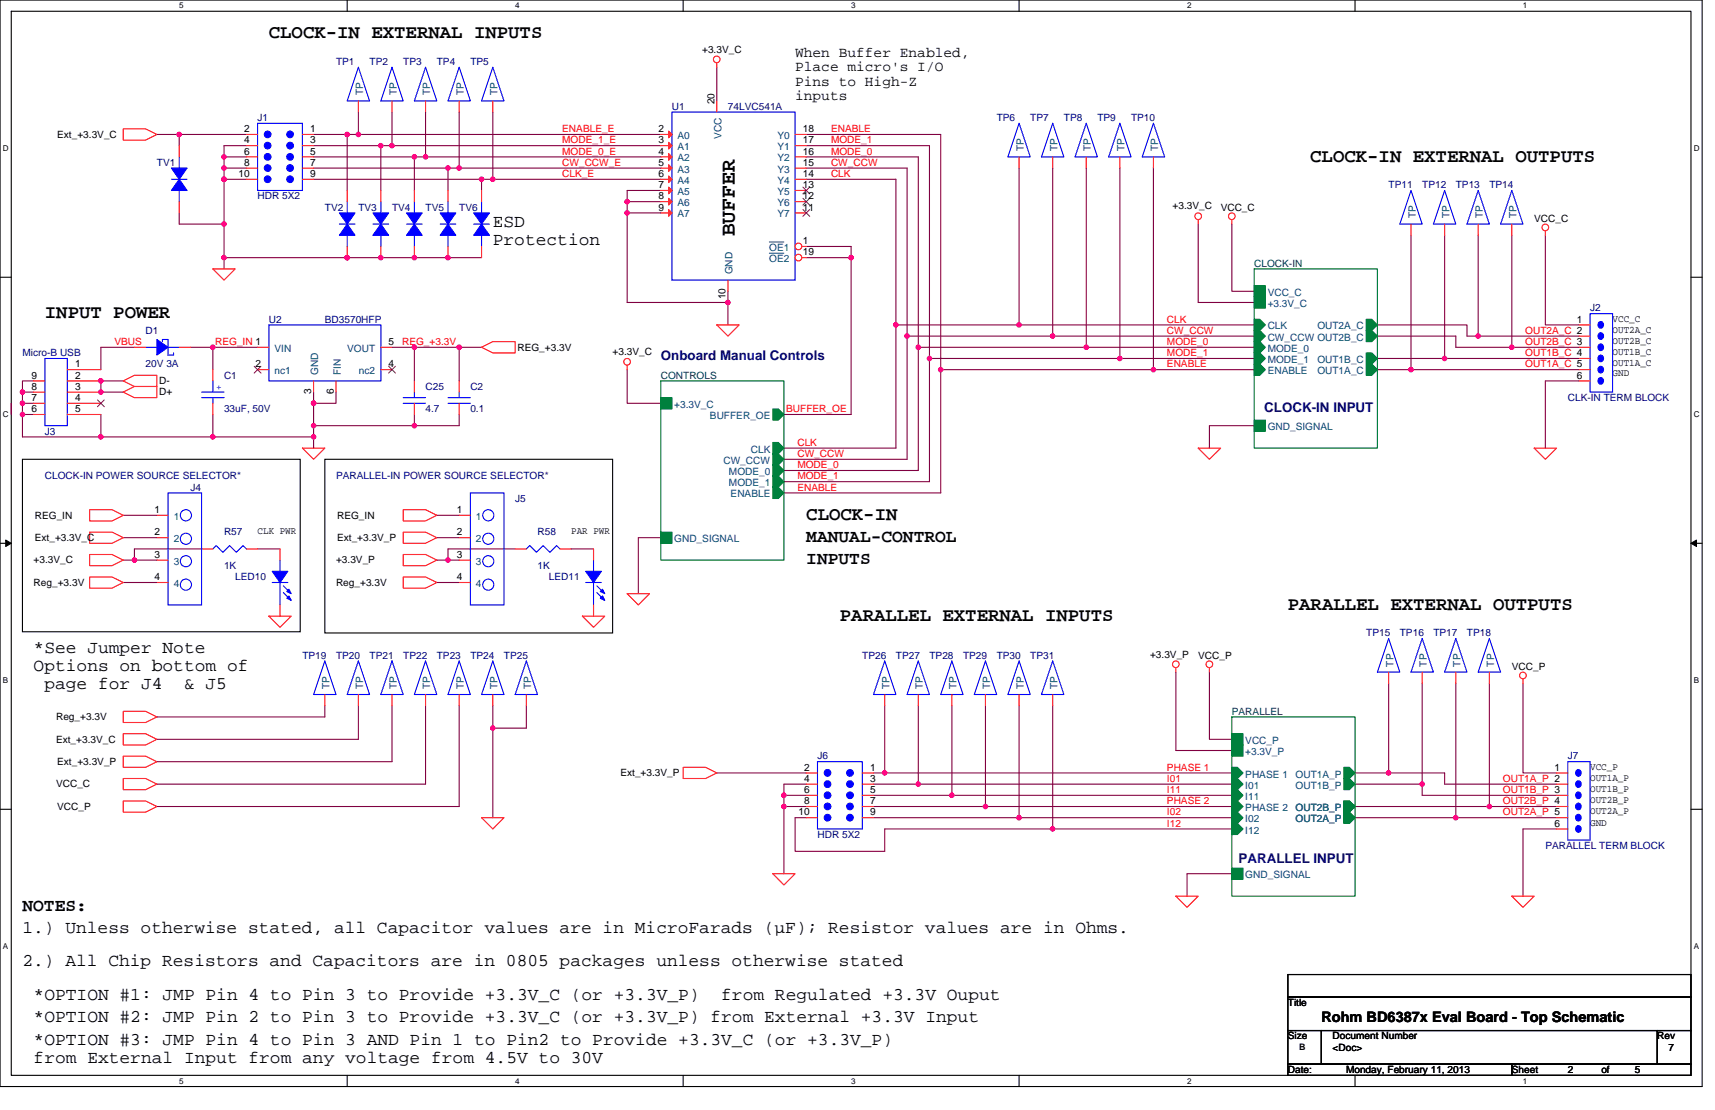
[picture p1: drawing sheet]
<svg xmlns="http://www.w3.org/2000/svg" width="432mm" height="279mm" viewBox="0 0 432 279" stroke-linecap="round" stroke-linejoin="round" font-family="sans-serif">
<path d="M0 0h428.6v273.5h-428.6zM2.8 2.8h422.9v267.9h-422.9z" fill="none" stroke="#000" stroke-width=".28"/>
<g fill="#fff">
<path d="M45.1 .3h1.1v2.3h-1.1z"/>
<path d="M45.1 271h1.1v2.2h-1.1z"/>
</g>
<path d="M87.4 0v2.8M87.4 270.7v2.8" fill="none" stroke="#000" stroke-width=".28"/>
<g fill="#fff">
<path d="M129.7 .3h1.1v2.3h-1.1z"/>
<path d="M129.7 271h1.1v2.2h-1.1z"/>
</g>
<path d="M172 0v2.8M172 270.7v2.8" fill="none" stroke="#000" stroke-width=".28"/>
<g fill="#fff">
<path d="M214.3 .3h1.1v2.3h-1.1z"/>
<path d="M214.3 271h1.1v2.2h-1.1z"/>
</g>
<path d="M256.6 0v2.8M256.6 270.7v2.8" fill="none" stroke="#000" stroke-width=".28"/>
<g fill="#fff">
<path d="M298.9 .3h1.1v2.3h-1.1z"/>
<path d="M298.9 271h1.1v2.2h-1.1z"/>
</g>
<path d="M341.2 0v2.8M341.2 270.7v2.8" fill="none" stroke="#000" stroke-width=".28"/>
<g fill="#fff">
<path d="M383.5 .3h1.1v2.3h-1.1z"/>
<path d="M383.5 271h1.1v2.2h-1.1z"/>
<path d="M.7 36.3h1.5v2.3h-1.5z"/>
<path d="M426.5 36.3h1.4v2.3h-1.4z"/>
<path d="M.7 103.3h1.5v2.2h-1.5z"/>
<path d="M426.5 103.3h1.4v2.2h-1.4z"/>
</g>
<path d="M0 69.8h2.8M425.7 69.8h2.9" fill="none" stroke="#000" stroke-width=".28"/>
<g fill="#fff">
<path d="M.7 170.2h1.4v2.3h-1.4z"/>
<path d="M426.5 170.2h1.3v2.3h-1.3z"/>
</g>
<path d="M0 136.8h2.8M425.7 136.8h2.9" fill="none" stroke="#000" stroke-width=".28"/>
<path d="M1.4 135.9l1.4 .9-1.4 .8zM425.7 136.8l1.4-.9v1.7z" fill="#000" stroke="#000" stroke-width=".25"/>
<g fill="#fff">
<path d="M.7 237.2h1.4v2.2h-1.4z"/>
<path d="M426.4 237.2h1.4v2.2h-1.4z"/>
</g>
<path d="M5.7 115.6h69.9v43.4h-69.9zM81.8 115.6h72.4v43.7h-72.4zM0 203.7h2.8M425.7 203.7h2.9M324.3 245.3h101.4v5.7h-101.4zM324.3 251h101.4v8.4h-101.4zM324.3 259.4h8.4v8.5h-8.4zM332.7 259.4h84.6v8.5h-84.6zM417.3 259.4h8.4v8.5h-8.4zM324.3 267.9h56.3v2.8h-56.3zM380.6 267.9h45.1v2.8h-45.1z" fill="none" stroke="#000" stroke-width=".28"/>
<g fill="none" stroke="#800040" stroke-width=".28">
<path d="M180.5 16.9v8.5M39.5 33.8h5.6v2.9M45.1 33.8h16.9M56.4 39.5v2.8M56.4 39.5h5.6M62 36.7h-5.6v2.8M79 39.5h25.3M79 36.7h16.9M79 33.8h8.4M87.4 33.8v14.1M87.4 33.8h2.8M90.2 33.8h76.2"/>
<path d="M90.2 28.2v5.6M95.9 36.7v11.2M95.9 36.7h2.8M98.7 36.7h67.7M98.7 28.2v8.5M104.3 39.5v8.4M104.3 39.5h2.8M107.1 39.5h59.3M107.1 28.2v11.3M115.6 28.2v14.1M124.1 28.2v16.9M203 36.7h31v53.5"/>
<path d="M203 39.5h28.2v47.9M203 33.8h33.9v59.2M45.1 53.6v2.8h11.3M56.4 42.3v2.8M56.4 56.4v8.5M56.4 42.3h5.6M56.4 45.1h5.6M56.4 45.1v11.3M79 42.3h33.8v5.6M79 45.1h42.2v2.8M112.8 42.3h2.8M115.6 42.3h50.8"/>
<path d="M121.2 45.1h2.9M124.1 45.1h42.3M157.9 53.6v22.5h25.4M157.9 50.8h8.5M157.9 50.8v2.8h8.5M166.4 47.9h-8.5v2.9M203 45.1h22.6v36.7M203 42.3h25.4v42.3M256.6 42.3v39.5M265 42.3v42.3M273.5 42.3v45.1M282 42.3v47.9"/>
<path d="M290.4 42.3v50.7M301.7 56.4v19.7h14.1M310.2 56.4v16.9h5.6M355.3 59.2v33.8M363.7 59.2v31h-16.9M372.2 59.2v25.4M380.6 59.2v28.2M389.1 59.2v22.6h8.5M56.4 64.9v2.8M56.4 64.9h64.8M183.3 76.1v5.7M183.3 73.3v2.8"/>
<path d="M203 64.9h11.3M203 62h11.3v2.9M214.3 64.9v39.4h-16.9M8.5 95.9h-2.8v2.8M8.5 98.7h-2.8v2.8M31 95.9h-5.6v2.8h5.6M33.8 87.4h-8.4v5.6M47.9 87.4h5.7v5.6M53.6 87.4h11.3M79 98.7v2.8M84.6 98.7v2.8h-5.6M98.7 87.4h5.6v8.5"/>
<path d="M104.3 87.4h11.3M115.6 87.4h5.6M115.6 87.4v8.5M157.9 93v8.5h8.5M225.6 81.8h31M225.6 81.8v31h-28.2M228.4 84.6h36.6M228.4 84.6v31h-31M231.2 87.4h42.3M231.2 87.4v31h-33.8M234 90.2h48M234 90.2v31h-36.6"/>
<path d="M236.9 93h53.5M236.9 93v31.1h-39.5M256.6 81.8h59.2M265 84.6h50.8M273.5 87.4h42.3M282 90.2h33.8M290.4 93h25.4M346.8 93h8.5M346.8 81.8h22.6v2.8h2.8M346.8 84.6h19.7v2.8h14.1M355.3 93h42.3M363.7 90.2h33.9"/>
<path d="M372.2 84.6h25.4M380.6 87.4h17M397.6 95.9h-8.5v16.9M2.8 101.5v2.8M8.5 101.5h-2.8v2.8M8.5 104.3h-2.8v5.7h19.7M25.4 104.3v5.7M25.4 110h28.2M53.6 110h25.4M53.6 104.3v5.7M79 107.1v2.9M79 101.5v5.6"/>
<path d="M79 110v2.8M104.3 104.3v2.8h-25.3M115.6 104.3v2.8h-11.3M315.8 107.1h-11.3v5.7M31 129.7h8.5M31 135.3h8.5M50.8 138.2h-17v2.8M64.9 138.2h5.6M110 129.7h5.6M110 135.3h5.6M129.7 138.2h-16.9v2.8M143.8 138.2h5.6"/>
<path d="M166.4 135.3h-5.7v14.1M31 146.6h8.5M31 141h2.8M33.8 141h5.7M110 146.6h5.6M110 141h2.8M112.8 141h2.8M81.8 177.6v2.9h-42.3M90.2 177.6v8.5h-50.7M98.7 177.6v14.1h-59.2M107.1 177.6v19.8h-67.6M115.6 177.6v25.4h-76.1"/>
<path d="M124.1 177.6v5.7M132.5 177.6v5.7h-8.4M222.8 177.6v17M231.2 177.6v19.8M239.7 177.6v22.6M248.1 177.6v25.4M256.6 177.6v28.2M265 177.6v31.1M296.1 169.2v19.7h14.1M304.5 169.2v16.9h5.7M349.6 172v22.6M358.1 172v25.4"/>
<path d="M366.5 172v33.8h-25.3M375 172v31h16.9M383.5 172v22.6h8.4M124.1 183.3v22.5M180.5 194.6h22.5M203 197.4h-5.6v2.8M219.9 194.6h2.9M219.9 197.4h11.3M222.8 194.6h87.4M231.2 197.4h79M341.2 197.4h16.9M341.2 194.6h8.4"/>
<path d="M349.6 194.6h14.1v2.8h28.2M358.1 197.4v2.8h33.8M197.4 200.2v2.8M197.4 203v16.9M197.4 200.2h5.6M197.4 203h5.6M203 205.8h-2.8v8.5h22.6v-5.6h42.2M219.9 200.2h19.8M219.9 205.8h36.7M219.9 203h28.2M239.7 200.2h70.5M248.1 203h62.1"/>
<path d="M256.6 205.8h53.6M265 208.7h45.2M310.2 219.9h-11.3v5.7M341.2 203h33.8M366.5 205.8h25.4M391.9 208.7h-8.4v16.9"/>
</g>
<g fill="#f0f" stroke="#f0f" stroke-width=".28">
<circle cx="56.4" cy="42.3" r=".55"/>
<circle cx="56.4" cy="45.1" r=".56"/>
<circle cx="363.7" cy="90.2" r=".55"/>
<circle cx="349.6" cy="194.5" r=".55"/>
<circle cx="358.1" cy="197.4" r=".55"/>
<circle cx="366.5" cy="205.8" r=".55"/>
<circle cx="248.1" cy="203" r=".55"/>
<circle cx="256.6" cy="205.8" r=".56"/>
<circle cx="197.4" cy="203" r=".55"/>
<circle cx="197.3" cy="200.2" r=".56"/>
<circle cx="239.6" cy="200.2" r=".56"/>
<circle cx="231.2" cy="197.4" r=".55"/>
<circle cx="222.7" cy="194.5" r=".55"/>
<circle cx="265" cy="208.6" r=".55"/>
<circle cx="90.2" cy="33.8" r=".55"/>
<circle cx="98.7" cy="36.7" r=".55"/>
<circle cx="107.1" cy="39.5" r=".55"/>
<circle cx="112.8" cy="42.3" r=".55"/>
<circle cx="115.6" cy="42.3" r=".56"/>
<circle cx="124" cy="45.1" r=".56"/>
<circle cx="56.4" cy="39.5" r=".55"/>
<circle cx="121.2" cy="45.1" r=".56"/>
<circle cx="183.3" cy="76.1" r=".55"/>
<circle cx="56.4" cy="64.9" r=".55"/>
<circle cx="214.3" cy="64.9" r=".56"/>
<circle cx="157.9" cy="53.6" r=".56"/>
<circle cx="25.4" cy="95.9" r=".55"/>
<circle cx="25.4" cy="98.7" r=".55"/>
<circle cx="53.6" cy="87.4" r=".56"/>
<circle cx="78.9" cy="101.5" r=".56"/>
<circle cx="78.9" cy="107.1" r=".55"/>
<circle cx="104.3" cy="107.1" r=".55"/>
<circle cx="53.6" cy="110" r=".55"/>
<circle cx="115.6" cy="87.4" r=".57"/>
<circle cx="104.3" cy="87.4" r=".56"/>
<circle cx="45.1" cy="33.8" r=".56"/>
<circle cx="157.9" cy="50.8" r=".56"/>
<circle cx="25.4" cy="110" r=".55"/>
<circle cx="256.6" cy="81.8" r=".56"/>
<circle cx="265" cy="84.6" r=".55"/>
<circle cx="273.5" cy="87.4" r=".56"/>
<circle cx="281.9" cy="90.2" r=".55"/>
<circle cx="290.4" cy="93" r=".55"/>
<circle cx="56.4" cy="56.4" r=".55"/>
<circle cx="78.9" cy="110" r=".55"/>
<circle cx="112.8" cy="64.9" r=".55"/>
<circle cx="104.3" cy="64.9" r=".55"/>
<circle cx="95.9" cy="64.9" r=".55"/>
<circle cx="87.4" cy="64.9" r=".56"/>
<circle cx="104.3" cy="39.5" r=".55"/>
<circle cx="95.9" cy="36.7" r=".55"/>
<circle cx="87.4" cy="33.8" r=".56"/>
<circle cx="225.5" cy="81.8" r=".55"/>
<circle cx="228.4" cy="84.6" r=".56"/>
<circle cx="231.2" cy="87.4" r=".56"/>
<circle cx="234" cy="90.2" r=".55"/>
<circle cx="236.8" cy="93" r=".55"/>
<circle cx="124.1" cy="183.3" r=".55"/>
<circle cx="5.6" cy="98.7" r=".55"/>
<circle cx="5.6" cy="101.5" r=".56"/>
<circle cx="5.6" cy="104.3" r=".55"/>
<circle cx="355.3" cy="93" r=".56"/>
<circle cx="375" cy="203" r=".55"/>
<circle cx="372.2" cy="84.6" r=".55"/>
<circle cx="380.6" cy="87.4" r=".56"/>
<circle cx="33.8" cy="141" r=".55"/>
<circle cx="112.8" cy="141" r=".55"/>
</g>
<g fill="none" stroke="#f00" stroke-width=".28">
<path d="M180.5 15.8v1.1M31 32.4h5.7l2.8 1.4-2.8 1.5h-5.7zM45.1 36.7v2.8M180.5 25.4v2.8M265 39.5v2.8M290.4 39.5v2.8M45.1 50.8v2.8M95.9 47.9v2.9M121.2 47.9v2.9M301.7 55.3v1.1M310.2 55.3v1.1M355.3 56.4v2.8"/>
<path d="M389.1 58.1v1.1M53.6 67.7h5.6l-2.8 2.8zM95.9 62v2.9M121.2 62v2.9M183.3 70.5v2.8M31 95.9l2.8-1.4h5.7v2.8h-5.7zM31 98.7l2.8-1.4h5.7v2.8h-5.7zM121.2 87.4l2.9-1.4h5.6v2.8h-5.6zM157.9 91.9v1.1M180.5 81.8h5.6l-2.8 2.8zM76.1 112.8h5.7l-2.8 2.8zM301.7 112.8h5.6l-2.8 2.8z"/>
<path d="M386.3 112.8h5.6l-2.8 2.8zM22.6 139.6h5.6l2.8 1.4-2.8 1.4h-5.6zM22.6 133.9h5.6l2.8 1.4-2.8 1.5h-5.6zM22.6 128.3h5.6l2.8 1.4-2.8 1.4h-5.6zM101.5 139.6h5.6l2.9 1.4-2.9 1.4h-5.6zM101.5 133.9h5.6l2.9 1.4-2.9 1.5h-5.6zM101.5 128.3h5.6l2.9 1.4-2.9 1.4h-5.6zM22.6 145.2h5.6l2.8 1.4-2.8 1.4h-5.6zM67.7 155.1h5.6l-2.8 2.8zM101.5 145.2h5.6l2.9 1.4-2.9 1.4h-5.6zM146.6 155.1h5.7l-2.9 2.8zM157.9 149.4h5.6l-2.8 2.9z"/>
<path d="M31 179h5.7l2.8 1.5-2.8 1.4h-5.7zM296.1 168.1v1.1M304.5 168.1v1.1M383.5 170.9v1.1M31 184.7h5.7l2.8 1.4-2.8 1.4h-5.7zM31 190.3h5.7l2.8 1.4-2.8 1.4h-5.7zM31 196h5.7l2.8 1.4-2.8 1.4h-5.7zM172 193.1h5.6l2.9 1.5-2.9 1.4h-5.6zM31 201.6h5.7l2.8 1.4-2.8 1.4h-5.7zM121.2 205.8h5.7l-2.8 2.9zM194.6 219.9h5.6l-2.8 2.9zM296.1 225.6h5.6l-2.8 2.8z"/>
<path d="M380.6 225.6h5.7l-2.8 2.8z"/>
<circle cx="180.5" cy="15" r=".84"/>
<circle cx="301.7" cy="54.4" r=".84"/>
<circle cx="310.1" cy="54.4" r=".84"/>
<circle cx="389.1" cy="57.2" r=".84"/>
<circle cx="157.9" cy="91.1" r=".84"/>
<circle cx="296" cy="167.2" r=".84"/>
<circle cx="304.5" cy="167.2" r=".84"/>
<circle cx="383.4" cy="170" r=".84"/>
</g>
<g fill="none" stroke="#00f" stroke-width=".28">
<path d="M45.1 39.5v2.8M169.2 28.2h31v42.3h-31zM265 31l2.9 8.5h-5.7zM290.4 31l2.8 8.5h-5.6zM43.2 45.1h3.9M45.1 47.9v2.9M93.9 56.4h4M95.9 50.8v2.8M95.9 59.2v2.8M119.3 56.4h3.9M121.2 59.2v2.8M121.2 50.8v2.8"/>
<path d="M355.3 47.9l2.8 8.5h-5.7z"/>
</g>
<g fill="#00f" stroke="#00f" stroke-width=".28">
<path d="M95.9 56.4l2 2.8h-4z" fill-rule="evenodd"/>
<path d="M93.9 53.6h4l-2 2.8z" fill-rule="evenodd"/>
<path d="M45.1 45.1l2 2.8h-3.9z" fill-rule="evenodd"/>
<path d="M43.2 42.3h3.9l-2 2.8z" fill-rule="evenodd"/>
<path d="M121.2 56.4l2 2.8h-3.9z" fill-rule="evenodd"/>
<path d="M119.3 53.6h3.9l-2 2.8z" fill-rule="evenodd"/>
</g>
<circle cx="201" cy="62" r=".84" fill="#fff" stroke="#f00" stroke-width=".28"/>
<path d="M201.9 62h1.1" fill="none" stroke="#f00" stroke-width=".28"/>
<path d="M193.7 60.9h3.7" fill="none" stroke="#004080" stroke-width=".25"/>
<circle cx="201" cy="64.8" r=".84" fill="#fff" stroke="#f00" stroke-width=".28"/>
<g fill="none" stroke="#f00" stroke-width=".28">
<path d="M62 33.8h2.9M62 36.7h2.9M62 39.5h2.9M76.1 33.8h2.9M76.1 36.7h2.9M76.1 39.5h2.9M90.2 25.4v2.8M98.7 25.4v2.8M107.1 25.4v2.8M115.6 25.4v2.8M124.1 25.4v2.8M166.4 33.8h2.8"/>
<path d="M166.4 36.7h2.8M166.4 39.5h2.8M200.2 33.8h2.8M200.2 36.7h2.8M200.2 39.5h2.8M256.6 39.5v2.8M273.5 39.5v2.8M282 39.5v2.8M62 42.3h2.9M62 45.1h2.9M76.1 42.3h2.9M76.1 45.1h2.9"/>
<path d="M87.4 47.9v2.9M104.3 47.9v2.9M112.8 47.9v2.9M166.4 42.3h2.8M166.4 45.1h2.8M166.4 47.9h2.8M166.4 50.8h2.8M166.4 53.6h2.8M200.2 42.3h2.8M200.2 45.1h2.8M200.2 47.9h2.8M200.2 50.8h2.8"/>
<path d="M200.2 53.6h2.8M363.7 56.4v2.8M372.2 56.4v2.8M380.6 56.4v2.8M87.4 62v2.9M104.3 62v2.9M112.8 62v2.9M201.9 64.9h1.1M8.5 98.7h2.8M8.5 95.9h2.8M16.9 93h8.5M16.9 95.9h8.5"/>
<path d="M16.9 98.7h8.5M33.8 87.4h2.9M45.1 87.4h2.8M53.6 93v2.9M64.9 87.4h2.8M64.9 93h2.8M79 95.9v2.8M84.6 95.9v2.8M95.9 87.4h2.8M95.9 93h2.8M104.3 95.9v2.8M115.6 95.9v2.8"/>
<path d="M397.6 81.8h2.8M397.6 84.6h2.8M397.6 87.4h2.8M397.6 90.2h2.8M397.6 93h2.8M397.6 95.9h2.8M8.5 104.3h2.8M8.5 101.5h2.8M16.9 101.5h8.5M16.9 104.3h8.5M53.6 101.5v2.8M104.3 101.5v2.8"/>
<path d="M115.6 101.5v2.8M39.5 129.7h2.8M39.5 135.3h2.8M50.8 138.2h2.8M62 138.2h2.9M70.5 138.2v2.8M115.6 129.7h2.8M115.6 135.3h2.8M129.7 138.2h2.8M141 138.2h2.8M149.4 138.2v2.8M39.5 141h2.8"/>
<path d="M39.5 146.6h2.8M70.5 152.3v2.8M115.6 141h2.8M115.6 146.6h2.8M149.4 152.3v2.8M81.8 174.8v2.8M90.2 174.8v2.8M98.7 174.8v2.8M107.1 174.8v2.8M115.6 174.8v2.8M124.1 174.8v2.8M132.5 174.8v2.8"/>
<path d="M222.8 174.8v2.8M231.2 174.8v2.8M239.7 174.8v2.8M248.1 174.8v2.8M256.6 174.8v2.8M265 174.8v2.8M349.6 169.2v2.8M358.1 169.2v2.8M366.5 169.2v2.8M375 169.2v2.8M203 194.6h2.8M203 197.4h2.8"/>
<path d="M217.1 194.6h2.8M217.1 197.4h2.8M391.9 194.6h2.8M391.9 197.4h2.8M203 200.2h2.8M203 203h2.8M203 205.8h2.8M217.1 200.2h2.8M217.1 203h2.8M217.1 205.8h2.8M391.9 200.2h2.8M391.9 203h2.8"/>
<path d="M391.9 205.8h2.8M391.9 208.7h2.8"/>
</g>
<path d="M193.7 63.7h3.7" fill="none" stroke="#004080" stroke-width=".25"/>
<g fill="#f00" stroke="#f00" stroke-width=".28">
<path d="M168.3 33l.9 .8-.9 .9z"/>
<path d="M168.3 35.8l.9 .9-.9 .8z"/>
<path d="M168.3 38.7l.9 .8-.9 .8z"/>
<path d="M168.3 41.5l.9 .8-.9 .9z"/>
<path d="M168.3 44.3l.9 .8-.9 .9z"/>
<path d="M168.3 47.1l.9 .8-.9 .9z"/>
<path d="M168.3 49.9l.9 .9-.9 .8z"/>
<path d="M168.3 52.7l.9 .9-.9 .8z"/>
</g>
<path d="M202.2 47.1l1.7 1.7M202.2 49.9l1.7 1.7M202.2 52.7l1.7 1.8M203.9 47.1l-1.8 1.7M203.9 49.9l-1.8 1.7M203.9 52.7l-1.8 1.8M64 92.2l1.7 1.7M65.7 92.2l-1.7 1.7M97.9 92.2l1.7 1.7M99.5 92.2l-1.7 1.7M24.6 100.7l1.7 1.7M26.2 100.7l-1.7 1.7" fill="none" stroke="#804000" stroke-width=".25"/>
<g fill="none" stroke="#00f" stroke-width=".28">
<path d="M90.2 16.9l2.8 8.5h-5.6zM98.7 16.9l2.8 8.5h-5.6zM107.1 16.9l2.9 8.5h-5.7zM115.6 16.9l2.8 8.5h-5.6zM124.1 16.9l2.8 8.5h-5.7zM64.9 31h11.2v16.9h-11.2zM256.6 31l2.8 8.5h-5.6zM273.5 31l2.8 8.5h-5.6zM282 31l2.8 8.5h-5.7zM85.4 56.4h4M87.4 59.2v2.8M87.4 50.8v2.8"/>
<path d="M102.4 56.4h3.9M104.3 59.2v2.8M104.3 50.8v2.8M110.8 56.4h4M112.8 59.2v2.8M112.8 50.8v2.8M363.7 47.9l2.8 8.5h-5.6zM372.2 47.9l2.8 8.5h-5.6zM380.6 47.9l2.9 8.5h-5.7zM400.4 79h5.6v19.7h-5.6zM11.3 90.2h5.6v16.9h-5.6zM36.7 87.4h2.8"/>
<path d="M40.9 86v-.6h1.4v4h1.4v-.6M42.3 87.4h2.8M50.8 98.7h5.6M53.6 95.9v2.8M67.7 81.8h28.2v14.1h-28.2zM104.3 98.7v1.4M115.6 98.7v1.4M50.8 100.1h5.6M53.6 100.1v1.4M101.5 101.5h5.6M101.5 100.1h5.6M112.8 101.5h5.6"/>
<path d="M112.8 100.1h5.6M42.3 124.1h8.5v28.2h-8.5zM53.6 138.2l.8-.9 1.7 1.7 1.7-1.7 1.7 1.7 1.7-1.7 .8 .9M118.4 124.1h8.5v28.2h-8.5zM132.5 138.2l.9-.9 1.7 1.7 1.7-1.7 1.7 1.7 1.6-1.7 .9 .9M68.5 146.6h4M70.5 141v2.8M70.5 146.6v5.7M71.4 147.5l1.6 1.7M71.4 149.2l1.6 1.7M147.5 146.6h3.9M149.4 141v2.8"/>
<path d="M149.4 146.6v5.7M150.3 147.5l1.7 1.7M150.3 149.2l1.7 1.7M81.8 166.4l2.8 8.4h-5.6zM90.2 166.4l2.8 8.4h-5.6zM98.7 166.4l2.8 8.4h-5.6zM107.1 166.4l2.9 8.4h-5.7zM115.6 166.4l2.8 8.4h-5.6zM124.1 166.4l2.8 8.4h-5.7zM132.5 166.4l2.8 8.4h-5.6zM222.8 166.4l2.8 8.4h-5.7zM231.2 166.4l2.8 8.4h-5.6z"/>
<path d="M239.7 166.4l2.8 8.4h-5.6zM248.1 166.4l2.9 8.4h-5.7zM256.6 166.4l2.8 8.4h-5.6zM265 166.4l2.9 8.4h-5.7zM349.6 160.7l2.8 8.5h-5.6zM358.1 160.7l2.8 8.5h-5.6zM366.5 160.7l2.9 8.5h-5.7zM375 160.7l2.8 8.5h-5.6zM205.8 191.7h11.3v17h-11.3zM394.7 191.7h5.7v19.8h-5.7z"/>
<circle cx="46.8" cy="129.7" r="1.41"/>
<circle cx="46.8" cy="135.6" r="1.4"/>
<circle cx="122.9" cy="129.7" r="1.4"/>
<circle cx="122.9" cy="135.6" r="1.4"/>
<circle cx="46.8" cy="141.3" r="1.4"/>
<circle cx="46.8" cy="147.2" r="1.4"/>
<circle cx="122.9" cy="147.2" r="1.4"/>
<circle cx="122.9" cy="141.3" r="1.4"/>
</g>
<g fill="#008040" stroke="#008040" stroke-width=".28">
<path d="M194.6 111.4h1.4l1.4 1.4-1.4 1.4h-1.4z" fill-rule="evenodd"/>
<path d="M194.6 114.2h1.4l1.4 1.4-1.4 1.4h-1.4z" fill-rule="evenodd"/>
<path d="M194.6 117h1.4l1.4 1.4-1.4 1.4h-1.4z" fill-rule="evenodd"/>
<path d="M194.6 119.8h1.4l1.4 1.4-1.4 1.5h-1.4z" fill-rule="evenodd"/>
<path d="M194.6 122.7h1.4l1.4 1.4-1.4 1.4h-1.4z" fill-rule="evenodd"/>
<path d="M166.4 133.9h2.8v2.9h-2.8z" fill-rule="evenodd"/>
<path d="M166.4 100.1h2.8v2.8h-2.8z" fill-rule="evenodd"/>
<path d="M194.6 102.9h1.4l1.4 1.4-1.4 1.4h-1.4z" fill-rule="evenodd"/>
<path d="M315.8 71.9h2.8v2.8h-2.8z" fill-rule="evenodd"/>
<path d="M315.8 74.7h2.8v2.9h-2.8z" fill-rule="evenodd"/>
<path d="M315.8 80.4h1.4l1.4 1.4-1.4 1.4h-1.4z" fill-rule="evenodd"/>
<path d="M315.8 83.2h1.4l1.4 1.4-1.4 1.4h-1.4z" fill-rule="evenodd"/>
<path d="M315.8 86h1.4l1.4 1.4-1.4 1.4h-1.4z" fill-rule="evenodd"/>
<path d="M315.8 88.8h1.4l1.4 1.4-1.4 1.5h-1.4z" fill-rule="evenodd"/>
<path d="M315.8 91.7h1.4l1.4 1.3-1.4 1.5h-1.4z" fill-rule="evenodd"/>
<path d="M315.8 105.7h2.8v2.9h-2.8z" fill-rule="evenodd"/>
<path d="M344 91.7h1.4l1.4 1.3-1.4 1.5h-1.4z" fill-rule="evenodd"/>
<path d="M344 88.8h1.4l1.4 1.4-1.4 1.5h-1.4z" fill-rule="evenodd"/>
<path d="M344 83.2h1.4l1.4 1.4-1.4 1.4h-1.4z" fill-rule="evenodd"/>
<path d="M344 80.4h1.4l1.4 1.4-1.4 1.4h-1.4z" fill-rule="evenodd"/>
<path d="M310.2 184.7h2.8v2.8h-2.8z" fill-rule="evenodd"/>
<path d="M310.2 187.5h2.8v2.8h-2.8z" fill-rule="evenodd"/>
<path d="M310.2 193.1h1.4l1.4 1.5-1.4 1.4h-1.4z" fill-rule="evenodd"/>
<path d="M310.2 196h1.4l1.4 1.4-1.4 1.4h-1.4z" fill-rule="evenodd"/>
<path d="M310.2 198.8h1.4l1.4 1.4-1.4 1.4h-1.4z" fill-rule="evenodd"/>
<path d="M310.2 201.6h1.4l1.4 1.4-1.4 1.4h-1.4z" fill-rule="evenodd"/>
<path d="M310.2 204.4h1.4l1.4 1.4-1.4 1.4h-1.4z" fill-rule="evenodd"/>
<path d="M310.2 218.5h2.8v2.8h-2.8z" fill-rule="evenodd"/>
<path d="M338.3 204.4h1.4l1.5 1.4-1.5 1.4h-1.4z" fill-rule="evenodd"/>
<path d="M338.3 201.6h1.4l1.5 1.4-1.5 1.4h-1.4z" fill-rule="evenodd"/>
<path d="M338.3 196h1.4l1.5 1.4-1.5 1.4h-1.4z" fill-rule="evenodd"/>
<path d="M338.3 193.1h1.4l1.5 1.5-1.5 1.4h-1.4z" fill-rule="evenodd"/>
<path d="M310.2 207.2h1.4l1.4 1.5-1.4 1.4h-1.4z" fill-rule="evenodd"/>
<path d="M338.3 201.6h1.4l1.5 1.4-1.5 1.4h-1.4z" fill-rule="evenodd"/>
<path d="M338.3 204.4h1.4l1.5 1.4-1.5 1.4h-1.4z" fill-rule="evenodd"/>
</g>
<path d="M315.8 67.7h31v45.1h-31zM166.4 95.9h31v45.1h-31zM310.2 180.5h31v45.1h-31z" fill="none" stroke="#008000" stroke-width=".28"/>
<g fill="#00f" stroke="#00f" stroke-width=".28">
<path d="M68.5 143.8h4l-2 2.8z" fill-rule="evenodd"/>
<path d="M72.7 150l.6 1.1-1.1-.5z" fill-rule="evenodd"/>
<path d="M72.7 148.3l.6 1.1-1.1-.5z" fill-rule="evenodd"/>
<path d="M402.5 81.2a.75 .75 0 0 1 1 .1 .75 .75 0 0 1 0 1 .75 .75 0 0 1-1 .1 .98 .98 0 0 1 0-1.2z" fill-rule="evenodd"/>
<path d="M402.5 84a.75 .75 0 0 1 1 .1 .75 .75 0 0 1 0 1 .75 .75 0 0 1-1 .1 .98 .98 0 0 1 0-1.2z" fill-rule="evenodd"/>
<path d="M402.5 86.8a.75 .75 0 0 1 1 .1 .75 .75 0 0 1 0 1 .75 .75 0 0 1-1 .1 .98 .98 0 0 1 0-1.2z" fill-rule="evenodd"/>
<path d="M402.5 89.6a.75 .75 0 0 1 1 .1 .75 .75 0 0 1 0 1 .75 .75 0 0 1-1 .1 .98 .98 0 0 1 0-1.2z" fill-rule="evenodd"/>
<path d="M402.5 92.4a.75 .75 0 0 1 1 .1 .75 .75 0 0 1 0 1 .75 .75 0 0 1-1 .1 .98 .98 0 0 1 0-1.2z" fill-rule="evenodd"/>
<path d="M402.5 95.3a.75 .75 0 0 1 1 .1 .75 .75 0 0 1 0 1 .75 .75 0 0 1-1 .1 .98 .98 0 0 1 0-1.2z" fill-rule="evenodd"/>
<path d="M147.5 143.8h3.9l-2 2.8z" fill-rule="evenodd"/>
<path d="M151.7 150l.6 1.1-1.2-.5z" fill-rule="evenodd"/>
<path d="M151.7 148.3l.6 1.1-1.2-.5z" fill-rule="evenodd"/>
<path d="M104.3 56.4l2 2.8h-3.9z" fill-rule="evenodd"/>
<path d="M102.4 53.6h3.9l-2 2.8z" fill-rule="evenodd"/>
<path d="M87.4 56.4l2 2.8h-4z" fill-rule="evenodd"/>
<path d="M85.4 53.6h4l-2 2.8z" fill-rule="evenodd"/>
<path d="M39.5 85.4l2.8 2-2.8 2z" fill-rule="evenodd"/>
<path d="M112.8 56.4l2 2.8h-4z" fill-rule="evenodd"/>
<path d="M110.8 53.6h4l-2 2.8z" fill-rule="evenodd"/>
<path d="M396.9 194a.75 .75 0 0 1 1 0 .75 .75 0 0 1 0 1.1 .75 .75 0 0 1-1 0 .98 .98 0 0 1 0-1.1z" fill-rule="evenodd"/>
<path d="M396.9 196.8a.75 .75 0 0 1 1 .1 .75 .75 0 0 1 0 1 .75 .75 0 0 1-1 .1 .98 .98 0 0 1 0-1.2z" fill-rule="evenodd"/>
<path d="M396.9 199.6a.75 .75 0 0 1 1 .1 .75 .75 0 0 1 0 1 .75 .75 0 0 1-1 .1 .98 .98 0 0 1 0-1.2z" fill-rule="evenodd"/>
<path d="M396.9 202.4a.75 .75 0 0 1 1 .1 .75 .75 0 0 1 0 1 .75 .75 0 0 1-1 .1 .98 .98 0 0 1 0-1.2z" fill-rule="evenodd"/>
<path d="M396.9 205.2a.75 .75 0 0 1 1 .1 .75 .75 0 0 1 0 1 .75 .75 0 0 1-1 .1 .98 .98 0 0 1 0-1.2z" fill-rule="evenodd"/>
<path d="M396.9 208.1a.75 .75 0 0 1 1 0 .75 .75 0 0 1 0 1 .75 .75 0 0 1-1 .1 .98 .98 0 0 1 0-1.1z" fill-rule="evenodd"/>
<circle cx="214" cy="194.6" r=".84"/>
<circle cx="214" cy="197.4" r=".84"/>
<circle cx="214" cy="200.2" r=".84"/>
<circle cx="214" cy="203" r=".84"/>
<circle cx="208.4" cy="194.6" r=".84"/>
<circle cx="208.4" cy="197.4" r=".84"/>
<circle cx="208.4" cy="200.2" r=".84"/>
<circle cx="208.4" cy="203" r=".84"/>
<circle cx="208.4" cy="205.8" r=".84"/>
<circle cx="214" cy="205.8" r=".84"/>
<circle cx="73" cy="33.8" r=".84"/>
<circle cx="73" cy="36.6" r=".84"/>
<circle cx="73" cy="39.5" r=".84"/>
<circle cx="73" cy="42.3" r=".84"/>
<circle cx="67.4" cy="33.8" r=".84"/>
<circle cx="67.4" cy="36.6" r=".84"/>
<circle cx="67.4" cy="39.5" r=".84"/>
<circle cx="67.4" cy="42.3" r=".84"/>
<circle cx="67.4" cy="45.1" r=".84"/>
<circle cx="73" cy="45.1" r=".84"/>
</g>
<g fill="#f0f" stroke="#f0f" stroke-width=".28">
<circle cx="56.4" cy="42.3" r=".55"/>
<circle cx="56.4" cy="45.1" r=".56"/>
<circle cx="363.7" cy="90.2" r=".55"/>
<circle cx="349.6" cy="194.5" r=".55"/>
<circle cx="358.1" cy="197.4" r=".55"/>
<circle cx="366.5" cy="205.8" r=".55"/>
<circle cx="248.1" cy="203" r=".55"/>
<circle cx="256.6" cy="205.8" r=".56"/>
<circle cx="197.4" cy="203" r=".55"/>
<circle cx="197.3" cy="200.2" r=".56"/>
<circle cx="239.6" cy="200.2" r=".56"/>
<circle cx="231.2" cy="197.4" r=".55"/>
<circle cx="222.7" cy="194.5" r=".55"/>
<circle cx="265" cy="208.6" r=".55"/>
<circle cx="90.2" cy="33.8" r=".55"/>
<circle cx="98.7" cy="36.7" r=".55"/>
<circle cx="107.1" cy="39.5" r=".55"/>
<circle cx="112.8" cy="42.3" r=".55"/>
<circle cx="115.6" cy="42.3" r=".56"/>
<circle cx="124" cy="45.1" r=".56"/>
<circle cx="56.4" cy="39.5" r=".55"/>
<circle cx="121.2" cy="45.1" r=".56"/>
<circle cx="183.3" cy="76.1" r=".55"/>
<circle cx="56.4" cy="64.9" r=".55"/>
<circle cx="214.3" cy="64.9" r=".56"/>
<circle cx="157.9" cy="53.6" r=".56"/>
<circle cx="25.4" cy="95.9" r=".55"/>
<circle cx="25.4" cy="98.7" r=".55"/>
<circle cx="53.6" cy="87.4" r=".56"/>
<circle cx="78.9" cy="101.5" r=".56"/>
<circle cx="78.9" cy="107.1" r=".55"/>
<circle cx="104.3" cy="107.1" r=".55"/>
<circle cx="53.6" cy="110" r=".55"/>
<circle cx="115.6" cy="87.4" r=".57"/>
<circle cx="104.3" cy="87.4" r=".56"/>
<circle cx="45.1" cy="33.8" r=".56"/>
<circle cx="157.9" cy="50.8" r=".56"/>
<circle cx="25.4" cy="110" r=".55"/>
<circle cx="256.6" cy="81.8" r=".56"/>
<circle cx="265" cy="84.6" r=".55"/>
<circle cx="273.5" cy="87.4" r=".56"/>
<circle cx="281.9" cy="90.2" r=".55"/>
<circle cx="290.4" cy="93" r=".55"/>
<circle cx="56.4" cy="56.4" r=".55"/>
<circle cx="78.9" cy="110" r=".55"/>
<circle cx="112.8" cy="64.9" r=".55"/>
<circle cx="104.3" cy="64.9" r=".55"/>
<circle cx="95.9" cy="64.9" r=".55"/>
<circle cx="87.4" cy="64.9" r=".56"/>
<circle cx="104.3" cy="39.5" r=".55"/>
<circle cx="95.9" cy="36.7" r=".55"/>
<circle cx="87.4" cy="33.8" r=".56"/>
<circle cx="225.5" cy="81.8" r=".55"/>
<circle cx="228.4" cy="84.6" r=".56"/>
<circle cx="231.2" cy="87.4" r=".56"/>
<circle cx="234" cy="90.2" r=".55"/>
<circle cx="236.8" cy="93" r=".55"/>
<circle cx="124.1" cy="183.3" r=".55"/>
<circle cx="5.6" cy="98.7" r=".55"/>
<circle cx="5.6" cy="101.5" r=".56"/>
<circle cx="5.6" cy="104.3" r=".55"/>
<circle cx="355.3" cy="93" r=".56"/>
<circle cx="375" cy="203" r=".55"/>
<circle cx="372.2" cy="84.6" r=".55"/>
<circle cx="380.6" cy="87.4" r=".56"/>
<circle cx="33.8" cy="141" r=".55"/>
<circle cx="112.8" cy="141" r=".55"/>
</g>
<text font-size="5.4" x="185" y="59.5" transform="rotate(-90 185 59.5)">BUFFER</text>
<g font-size="4.8">
<text x="67.7" y="9.7">CLOCK-IN EXTERNAL INPUTS</text>
<text x="329.9" y="40.7">CLOCK-IN EXTERNAL OUTPUTS</text>
<text x="11.3" y="80.1">INPUT POWER</text>
<text x="203" y="130.9">CLOCK-IN</text>
<text x="324.3" y="153.4">PARALLEL EXTERNAL OUTPUTS</text>
<text x="211.5" y="156.3">PARALLEL EXTERNAL INPUTS</text>
</g>
<g font-size="4.5">
<text x="124.1" y="57.2">ESD</text>
<text x="124.1" y="61.7">Protection</text>
<text x="203" y="136.3">MANUAL-CONTROL</text>
<text x="203" y="142">INPUTS</text>
<text x="8.5" y="164.3">*See Jumper Note</text>
<text x="8.5" y="168.8">Options on bottom of</text>
<text x="11.2" y="173.3">page for J4</text>
<text x="46.3" y="173.3">&amp; J5</text>
<text x="5.7" y="229.4">NOTES:</text>
<text x="5.7" y="234.8">1.) Unless otherwise stated, all Capacitor values are in MicroFarads (µF); Resistor values are in Ohms.</text>
<text x="5.7" y="243.2">2.) All Chip Resistors and Capacitors are in 0805 packages unless otherwise stated</text>
<text x="8.5" y="251.7">*OPTION #1: JMP Pin 4 to Pin 3 to Provide +3.3V_C (or +3.3V_P)</text>
<text x="181.6" y="251.7">from Regulated +3.3V Ouput</text>
<text x="8.5" y="257.3">*OPTION #2: JMP Pin 2 to Pin 3 to Provide +3.3V_C (or +3.3V_P) from External +3.3V Input</text>
<text x="8.5" y="263">*OPTION #3: JMP Pin 4 to Pin 3 AND Pin 1 to Pin2 to Provide +3.3V_C (or +3.3V_P)</text>
<text x="8.5" y="267.5">from External Input from any voltage from 4.5V to 30V</text>
</g>
<g font-size="3.7">
<text x="200.2" y="14.2">When Buffer Enabled,</text>
<text x="200.2" y="17.9">Place micro's I/O</text>
<text x="200.2" y="21.5">Pins to High-Z</text>
<text x="200.2" y="25.2">inputs</text>
<text x="332.7" y="257.2">Rohm BD6387x Eval Board - Top Schematic</text>
</g>
<g font-size="3.4" fill="#000080">
<text x="166.4" y="90.5">Onboard Manual Controls</text>
<text x="318.3" y="103.8">CLOCK-IN INPUT</text>
<text x="311.8" y="217.1">PARALLEL INPUT</text>
</g>
<g font-size="2.5" fill="#000080">
<text x="84.6" y="16.4">TP1</text>
<text x="93" y="16.4">TP2</text>
<text x="101.5" y="16.4">TP3</text>
<text x="110" y="16.4">TP4</text>
<text x="118.4" y="16.4">TP5</text>
<text x="169.2" y="27.6">U1</text>
<text x="183.3" y="27.6">74LVC541A</text>
<text x="64.9" y="30.5">J1</text>
<text x="251" y="30.5">TP6</text>
<text x="259.4" y="30.5">TP7</text>
<text x="267.9" y="30.5">TP8</text>
<text x="276.3" y="30.5">TP9</text>
<text x="284.8" y="30.5">TP10</text>
<text x="39.5" y="41.7">TV1</text>
<text x="349.6" y="47.4">TP11</text>
<text x="358.1" y="47.4">TP12</text>
<text x="366.5" y="47.4">TP13</text>
<text x="375" y="47.4">TP14</text>
<text x="64.9" y="50.2">HDR 5X2</text>
<text x="81.8" y="53">TV2</text>
<text x="90.2" y="53">TV3</text>
<text x="98.7" y="53">TV4</text>
<text x="107.1" y="53">TV5</text>
<text x="115.6" y="53">TV6</text>
<text x="67.7" y="81.2">U2</text>
<text x="81.8" y="81.2">BD3570HFP</text>
<text x="400.4" y="78.4">J2</text>
<text x="5.7" y="89.7">Micro-B USB</text>
<text x="36.7" y="84">D1</text>
<text x="36.7" y="92.5">20V 3A</text>
<text x="56.4" y="95.3">C1</text>
<text x="107.1" y="98.1">C25</text>
<text x="118.4" y="98.1">C2</text>
<text x="394.7" y="100.9">CLK-IN TERM BLOCK</text>
<text x="56.4" y="103.8">33uF, 50V</text>
<text x="107.1" y="103.8">4.7</text>
<text x="118.4" y="103.8">0.1</text>
<text x="11.3" y="109.4">J3</text>
<text x="11.3" y="120.7">CLOCK-IN POWER SOURCE SELECTOR*</text>
<text x="47.9" y="123.5">J4</text>
<text x="84.6" y="120.7">PARALLEL-IN POWER SOURCE SELECTOR*</text>
<text x="129.7" y="126.3">J5</text>
<text x="56.4" y="134.8">R57</text>
<text x="135.3" y="134.8">R58</text>
<text x="56.4" y="143.2">1K</text>
<text x="135.3" y="143.2">1K</text>
<text x="59.2" y="146">LED10</text>
<text x="138.2" y="146">LED11</text>
<text x="344" y="160.1">TP15</text>
<text x="352.4" y="160.1">TP16</text>
<text x="360.9" y="160.1">TP17</text>
<text x="369.4" y="160.1">TP18</text>
<text x="76.1" y="165.8">TP19</text>
<text x="84.6" y="165.8">TP20</text>
<text x="93" y="165.8">TP21</text>
<text x="101.5" y="165.8">TP22</text>
<text x="110" y="165.8">TP23</text>
<text x="118.4" y="165.8">TP24</text>
<text x="126.9" y="165.8">TP25</text>
<text x="217.1" y="165.8">TP26</text>
<text x="225.6" y="165.8">TP27</text>
<text x="234" y="165.8">TP28</text>
<text x="242.5" y="165.8">TP29</text>
<text x="251" y="165.8">TP30</text>
<text x="259.4" y="165.8">TP31</text>
<text x="205.8" y="191.2">J6</text>
<text x="394.7" y="191.2">J7</text>
<text x="205.8" y="210.9">HDR 5X2</text>
<text x="389.1" y="213.7">PARALLEL TERM BLOCK</text>
</g>
<g font-size="2.5">
<text x="176.8" y="13.3">+3.3V_C</text>
<text x="179.9" y="26.2" transform="rotate(-90 179.9 26.2)">20</text>
<text x="14.4" y="34.7">Ext_+3.3V_C</text>
<text x="61.5" y="33.3">2</text>
<text x="78.1" y="33.3">1</text>
<text x="165.8" y="33.3">2</text>
<text x="202.2" y="33.3">18</text>
<text x="61.5" y="36.1">4</text>
<text x="61.5" y="38.9">6</text>
<text x="61.5" y="41.7">8</text>
<text x="78.1" y="36.1">3</text>
<text x="78.1" y="38.9">5</text>
<text x="78.1" y="41.7">7</text>
<text x="165.8" y="36.1">3</text>
<text x="165.8" y="38.9">4</text>
<text x="165.8" y="41.7">5</text>
<text x="202.2" y="36.1">17</text>
<text x="202.2" y="38.9">16</text>
<text x="202.2" y="41.7">15</text>
<text x="60" y="44.5">10</text>
<text x="78.1" y="44.5">9</text>
<text x="165.8" y="44.5">6</text>
<text x="165.8" y="47.3">7</text>
<text x="202.2" y="44.5">14</text>
<text x="202.2" y="47.3">13</text>
<text x="165.8" y="50.2">8</text>
<text x="165.8" y="53">9</text>
<text x="202.2" y="50.2">12</text>
<text x="202.2" y="53">11</text>
<text x="295.2" y="52.7">+3.3V_C</text>
<text x="307.3" y="53">VCC_C</text>
<text x="386.3" y="55.8">VCC_C</text>
<text x="202.2" y="61.4">1</text>
<text x="202.2" y="64.3">19</text>
<text x="182.7" y="75.3" transform="rotate(-90 182.7 75.3)">10</text>
<text x="397" y="81.2">1</text>
<text x="406" y="83.8">OUT2A_C</text>
<text x="406" y="80.9">VCC_C</text>
<text x="97.9" y="86.8">5</text>
<text x="130.3" y="88.2">REG_+3.3V</text>
<text x="154.2" y="89.4">+3.3V_C</text>
<text x="406" y="89.4">OUT1B_C</text>
<text x="406" y="86.6">OUT2B_C</text>
<text x="7.9" y="95.3">9</text>
<text x="18.9" y="92.5">1</text>
<text x="18.9" y="95.3">2</text>
<text x="64.3" y="92.5">2</text>
<text x="97.9" y="92.5">4</text>
<text x="397" y="95.3">6</text>
<text x="406" y="92.2">OUT1A_C</text>
<text x="406" y="94.8">GND</text>
<text x="7.9" y="100.9">7</text>
<text x="7.9" y="98.1">8</text>
<text x="18.9" y="98.1">3</text>
<text x="18.9" y="100.9">4</text>
<text x="40" y="96.7">D-</text>
<text x="40" y="99.5">D+</text>
<text x="78.4" y="99.3" transform="rotate(-90 78.4 99.3)">3</text>
<text x="84" y="99.3" transform="rotate(-90 84 99.3)">6</text>
<text x="7.9" y="103.7">6</text>
<text x="18.9" y="103.7">5</text>
<text x="8.8" y="130.5">REG_IN</text>
<text x="38.9" y="129.1">1</text>
<text x="84.9" y="130.5">REG_IN</text>
<text x="115" y="129.1">1</text>
<text x="8.8" y="136.2">Ext_+3.3V_C</text>
<text x="38.9" y="134.7">2</text>
<text x="64.9" y="134.5">CLK PWR</text>
<text x="84.9" y="136.2">Ext_+3.3V_P</text>
<text x="115" y="134.7">2</text>
<text x="143.8" y="134.5">PAR PWR</text>
<text x="8.5" y="141.8">+3.3V_C</text>
<text x="38.9" y="140.4">3</text>
<text x="84.6" y="141.8">+3.3V_P</text>
<text x="115" y="140.4">3</text>
<text x="8.5" y="147.5">Reg_+3.3V</text>
<text x="38.9" y="146">4</text>
<text x="84.6" y="147.5">Reg_+3.3V</text>
<text x="115" y="146">4</text>
<text x="289.6" y="165.5">+3.3V_P</text>
<text x="301.7" y="165.8">VCC_P</text>
<text x="380.6" y="168.6">VCC_P</text>
<text x="14.1" y="181.3">Reg_+3.3V</text>
<text x="14.1" y="186.9">Ext_+3.3V_C</text>
<text x="14.4" y="192.6">Ext_+3.3V_P</text>
<text x="156.2" y="195.4">Ext_+3.3V_P</text>
<text x="202.4" y="194">2</text>
<text x="202.4" y="196.8">4</text>
<text x="219.1" y="194">1</text>
<text x="219.1" y="196.8">3</text>
<text x="391.4" y="194">1</text>
<text x="400.4" y="196.6">OUT1A_P</text>
<text x="400.4" y="193.7">VCC_P</text>
<text x="14.1" y="198.2">VCC_C</text>
<text x="14.4" y="203.9">VCC_P</text>
<text x="202.4" y="199.6">6</text>
<text x="202.4" y="202.4">8</text>
<text x="219.1" y="199.6">5</text>
<text x="219.1" y="202.4">7</text>
<text x="400.4" y="199.4">OUT1B_P</text>
<text x="400.4" y="202.2">OUT2B_P</text>
<text x="201" y="205.2">10</text>
<text x="219.1" y="205.2">9</text>
<text x="391.4" y="208.1">6</text>
<text x="400.4" y="205">OUT2A_P</text>
<text x="400.4" y="207.8">GND</text>
<text x="324.3" y="253.2">Title</text>
<text x="324.3" y="261.6">Size</text>
<text x="335.5" y="261.6">Document Number</text>
<text x="417.3" y="261.6">Rev</text>
<text x="335.5" y="264.5">&lt;Doc&gt;</text>
<text x="420.1" y="264.5">7</text>
<text x="324.3" y="270.1">Date:</text>
<text x="338.9" y="270.1">Monday, February 11, 2013</text>
<text x="380.6" y="270.1">Sheet</text>
<text x="394.7" y="270.1">2</text>
<text x="403.2" y="270.1">of</text>
<text x="411.6" y="270.1">5</text>
</g>
<g font-size="2.5" fill="#004080">
<text x="91.4" y="24" transform="rotate(-90 91.4 24)">TP</text>
<text x="99.9" y="24" transform="rotate(-90 99.9 24)">TP</text>
<text x="108.3" y="24" transform="rotate(-90 108.3 24)">TP</text>
<text x="116.8" y="24" transform="rotate(-90 116.8 24)">TP</text>
<text x="125.3" y="24" transform="rotate(-90 125.3 24)">TP</text>
<text x="170.6" y="35">A0</text>
<text x="181.7" y="35" transform="rotate(-90 181.7 35)">VCC</text>
<text x="195.7" y="35">Y0</text>
<text x="170.6" y="37.8">A1</text>
<text x="170.6" y="40.6">A2</text>
<text x="195.7" y="37.8">Y1</text>
<text x="195.7" y="40.6">Y2</text>
<text x="257.8" y="38.1" transform="rotate(-90 257.8 38.1)">TP</text>
<text x="266.2" y="38.1" transform="rotate(-90 266.2 38.1)">TP</text>
<text x="274.7" y="38.1" transform="rotate(-90 274.7 38.1)">TP</text>
<text x="283.1" y="38.1" transform="rotate(-90 283.1 38.1)">TP</text>
<text x="291.6" y="38.1" transform="rotate(-90 291.6 38.1)">TP</text>
<text x="170.6" y="43.5">A3</text>
<text x="170.6" y="46.3">A4</text>
<text x="195.7" y="43.5">Y3</text>
<text x="195.7" y="46.3">Y4</text>
<text x="170.6" y="49.1">A5</text>
<text x="170.6" y="51.9">A6</text>
<text x="195.7" y="49.1">Y5</text>
<text x="195.7" y="51.9">Y6</text>
<text x="170.6" y="54.7">A7</text>
<text x="195.7" y="54.7">Y7</text>
<text x="356.4" y="55" transform="rotate(-90 356.4 55)">TP</text>
<text x="364.9" y="55" transform="rotate(-90 364.9 55)">TP</text>
<text x="373.4" y="55" transform="rotate(-90 373.4 55)">TP</text>
<text x="381.8" y="55" transform="rotate(-90 381.8 55)">TP</text>
<text x="193.7" y="63.2">OE1</text>
<text x="193.7" y="66">OE2</text>
<text x="184.5" y="69.1" transform="rotate(-90 184.5 69.1)">GND</text>
<text x="319.2" y="74.5">VCC_C</text>
<text x="319.2" y="77.3">+3.3V_C</text>
<text x="319.2" y="82.9">CLK</text>
<text x="331.7" y="82.9">OUT2A_C</text>
<text x="69.1" y="88.6">VIN</text>
<text x="87.4" y="88.6">VOUT</text>
<text x="319.2" y="85.7">CW_CCW OUT2B_C</text>
<text x="319.2" y="88.6">MODE_0</text>
<text x="69.1" y="94.2">nc1</text>
<text x="80.1" y="94.5" transform="rotate(-90 80.1 94.5)">GND</text>
<text x="85.8" y="94.5" transform="rotate(-90 85.8 94.5)">FIN</text>
<text x="90.4" y="94.2">nc2</text>
<text x="319.2" y="91.4">MODE_1</text>
<text x="319.2" y="94.2">ENABLE</text>
<text x="331.7" y="94.2">OUT1A_C</text>
<text x="331.7" y="91.4">OUT1B_C</text>
<text x="169.8" y="102.7">+3.3V_C</text>
<text x="178.8" y="105.5">BUFFER_OE</text>
<text x="189" y="113.9">CLK</text>
<text x="319.2" y="108.3">GND_SIGNAL</text>
<text x="182.1" y="116.8">CW_CCW</text>
<text x="183.5" y="119.6">MODE_0</text>
<text x="183.5" y="122.4">MODE_1</text>
<text x="184" y="125.2">ENABLE</text>
<text x="43.7" y="130.9">1</text>
<text x="119.8" y="130.9">1</text>
<text x="43.7" y="136.5">2</text>
<text x="119.8" y="136.5">2</text>
<text x="169.8" y="136.5">GND_SIGNAL</text>
<text x="43.7" y="142.1">3</text>
<text x="119.8" y="142.1">3</text>
<text x="43.7" y="147.8">4</text>
<text x="119.8" y="147.8">4</text>
<text x="350.8" y="167.8" transform="rotate(-90 350.8 167.8)">TP</text>
<text x="359.3" y="167.8" transform="rotate(-90 359.3 167.8)">TP</text>
<text x="367.7" y="167.8" transform="rotate(-90 367.7 167.8)">TP</text>
<text x="376.2" y="167.8" transform="rotate(-90 376.2 167.8)">TP</text>
<text x="83" y="173.4" transform="rotate(-90 83 173.4)">TP</text>
<text x="91.4" y="173.4" transform="rotate(-90 91.4 173.4)">TP</text>
<text x="99.9" y="173.4" transform="rotate(-90 99.9 173.4)">TP</text>
<text x="108.3" y="173.4" transform="rotate(-90 108.3 173.4)">TP</text>
<text x="116.8" y="173.4" transform="rotate(-90 116.8 173.4)">TP</text>
<text x="125.3" y="173.4" transform="rotate(-90 125.3 173.4)">TP</text>
<text x="133.7" y="173.4" transform="rotate(-90 133.7 173.4)">TP</text>
<text x="223.9" y="173.4" transform="rotate(-90 223.9 173.4)">TP</text>
<text x="232.4" y="173.4" transform="rotate(-90 232.4 173.4)">TP</text>
<text x="240.9" y="173.4" transform="rotate(-90 240.9 173.4)">TP</text>
<text x="249.3" y="173.4" transform="rotate(-90 249.3 173.4)">TP</text>
<text x="257.8" y="173.4" transform="rotate(-90 257.8 173.4)">TP</text>
<text x="266.2" y="173.4" transform="rotate(-90 266.2 173.4)">TP</text>
<text x="313.5" y="187.2">VCC_P</text>
<text x="313.5" y="190.1">+3.3V_P</text>
<text x="313.5" y="195.7">PHASE 1</text>
<text x="326.2" y="195.7">OUT1A_P</text>
<text x="313.5" y="198.5">I01</text>
<text x="313.5" y="201.3">I11</text>
<text x="326.2" y="198.5">OUT1B_P</text>
<text x="313.5" y="204.2">PHASE 2</text>
<text x="313.5" y="207">I02</text>
<text x="313.5" y="209.8">I12</text>
<text x="326.2" y="207">OUT2A_P</text>
<text x="326.2" y="204.2">OUT2B_P</text>
<text x="313.5" y="221.1">GND_SIGNAL</text>
</g>
<g font-size="2.5" fill="#f00">
<text x="141.6" y="33.3">ENABLE_E</text>
<text x="209.2" y="33.3">ENABLE</text>
<text x="141.6" y="36.1">MODE_1_E</text>
<text x="141.6" y="38.9">MODE_0_E</text>
<text x="141.6" y="41.7">CW_CCW_E</text>
<text x="209.2" y="36.1">MODE_1</text>
<text x="209.2" y="38.9">MODE_0</text>
<text x="209.2" y="41.7">CW_CCW</text>
<text x="141.6" y="44.6">CLK_E</text>
<text x="209.2" y="44.6">CLK</text>
<text x="293.8" y="81.2">CLK</text>
<text x="28.8" y="86.8">VBUS</text>
<text x="54.2" y="86.8">REG_IN 1</text>
<text x="101.2" y="86.8">REG_+3.3V</text>
<text x="293.8" y="84">CW_CCW</text>
<text x="293.8" y="86.8">MODE_0</text>
<text x="293.8" y="89.7">MODE_1</text>
<text x="384" y="89.7">OUT1B_C 4</text>
<text x="384" y="86.8">OUT2B_C 3</text>
<text x="384" y="84">OUT2A_C 2</text>
<text x="293.8" y="92.5">ENABLE</text>
<text x="384" y="92.5">OUT1A_C 5</text>
<text x="198" y="103.8">BUFFER_OE</text>
<text x="200.8" y="112.2">CLK</text>
<text x="200.8" y="117.9">MODE_0</text>
<text x="200.8" y="115">CW_CCW</text>
<text x="200.8" y="123.5">ENABLE</text>
<text x="200.8" y="120.7">MODE_1</text>
<text x="293.8" y="196.8">I01</text>
<text x="293.8" y="194">PHASE 1</text>
<text x="378.4" y="196.8">OUT1A_P 2</text>
<text x="293.8" y="202.4">PHASE 2</text>
<text x="293.8" y="199.6">I11</text>
<text x="378.4" y="199.6">OUT1B_P 3</text>
<text x="378.4" y="202.4">OUT2B_P 4</text>
<text x="293.8" y="208.1">I12</text>
<text x="293.8" y="205.3">I02</text>
<text x="378.4" y="205.3">OUT2A_P 5</text>
</g>
<g font-size="2.5" fill="#004040">
<text x="315.8" y="67.1">CLOCK-IN</text>
<text x="166.4" y="95.3">CONTROLS</text>
<text x="310.2" y="179.9">PARALLEL</text>
</g>
<text font-size="2.5" fill="#00f" x="54.4" y="98.1">+</text>
<text font-size="2.2" x="327.1" y="264.3">B</text>
<g font-size="2">
<text x="45.1" y="2.1">5</text>
<text x="129.7" y="2.1">4</text>
<text x="214.3" y="2.1">3</text>
<text x="298.9" y="2.1">2</text>
<text x="383.5" y="2.1">1</text>
<text x=".7" y="38.1">D</text>
<text x="426.5" y="38.1">D</text>
<text x=".7" y="105.1">C</text>
<text x="426.5" y="105.1">C</text>
<text x=".7" y="172">B</text>
<text x="426.5" y="172">B</text>
<text x=".7" y="239">A</text>
<text x="426.5" y="239">A</text>
<text x="45.1" y="272.8">5</text>
<text x="129.7" y="272.8">4</text>
<text x="214.3" y="272.8">3</text>
<text x="298.9" y="272.8">2</text>
<text x="383.5" y="272.8">1</text>
</g>
</svg>
